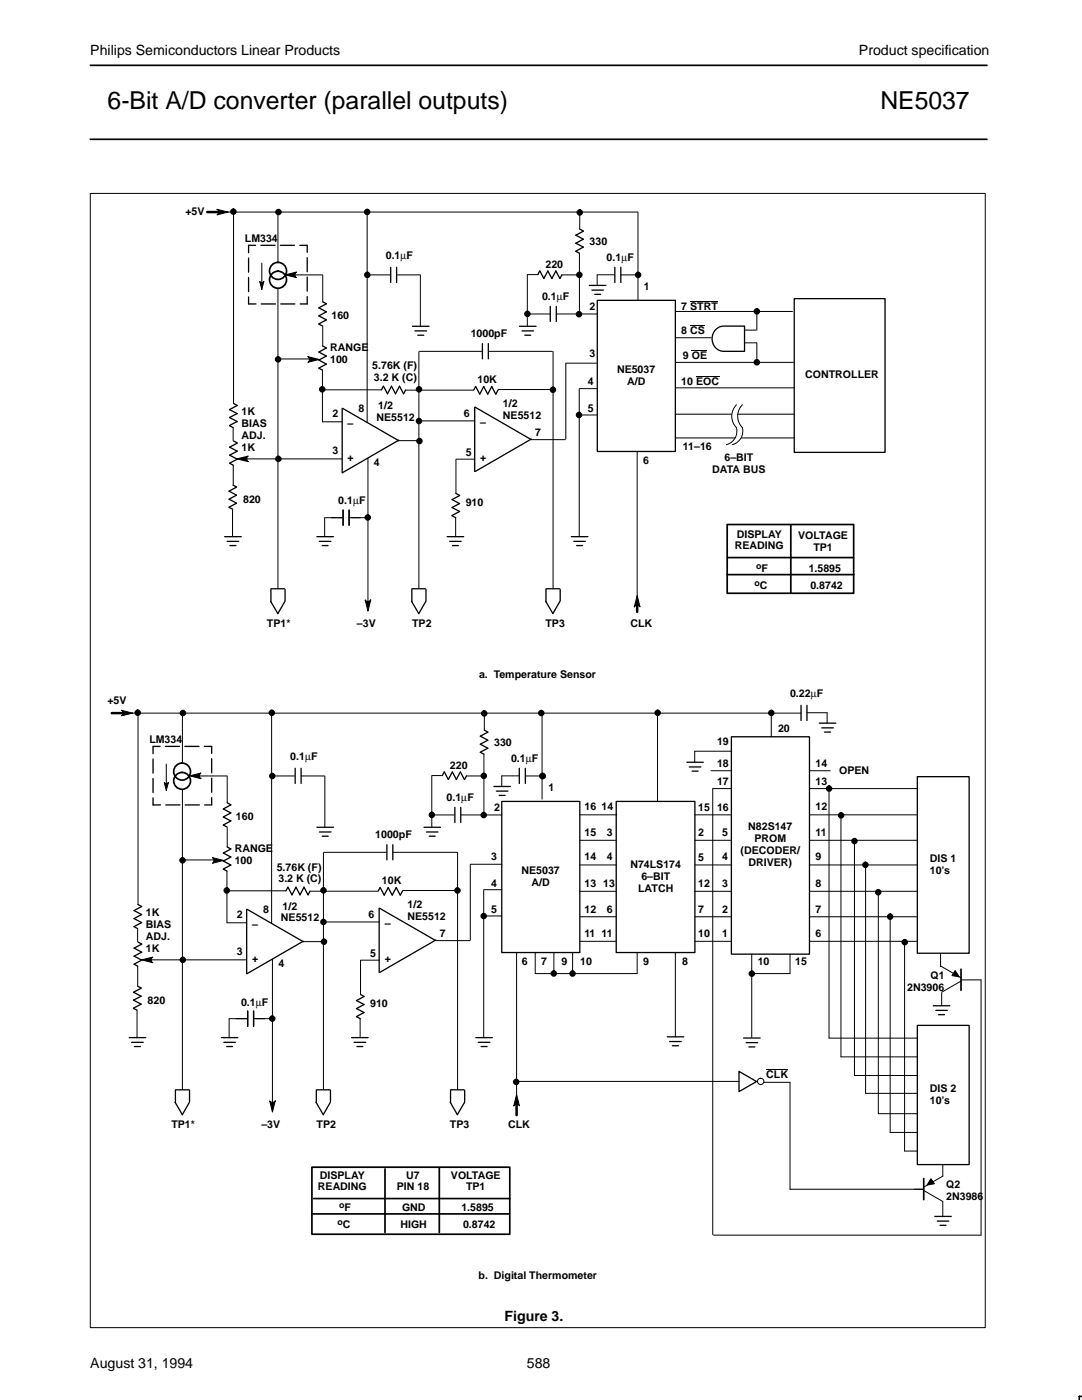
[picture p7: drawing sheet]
<svg xmlns="http://www.w3.org/2000/svg" width="216mm" height="279mm" viewBox="0 0 216 279" stroke-linecap="round" stroke-linejoin="round" font-family="sans-serif">
<g fill="none" stroke="#000" stroke-width=".34">
<path d="M18 13h178.9M18 27.8h178.9M145.1 104.7h25.2v13.7h-25.2zM145.1 114.7h25.3M145.2 111.3h25.1M157.8 104.7v13.7M191.8 193.4v4.2M184.3 235.2v4.2"/>
<circle cx="55.5" cy="55.8" r="1.7"/>
<circle cx="55.5" cy="54.1" r="1.7"/>
<circle cx="36.3" cy="154" r="1.69"/>
<circle cx="36.3" cy="155.8" r="1.68"/>
</g>
<g fill="none" stroke="#000" stroke-width=".2">
<path d="M18 38.6h178.6v226.4h-178.6zM45.3 42.3h82M46.6 42.5v38M52.2 52.5v4.5M55.5 42.4v10M55.5 57.6v59.9M57.2 54.9h7.1M64.4 54.9v5.3M73.3 42.8v41.4M73.4 54.9h4.4M79.2 54.9h4.6M83.9 54.9v10.2"/>
<path d="M105.2 54.9v10.2M105.2 54.8h2.1M112.1 54.9h3.2M115.6 50.6v12M115.7 42.3v3.4M119.1 54.8h3.5M119.2 54.9v2M123.9 54.9h2.9M127.3 42.4v17.5M55.5 71.6h7.4M64.3 73.9v10.3M64.4 65.2v3.9"/>
<path d="M64.8 77.8h11.3M80.9 77.9h13.5M83.6 70.2v47.2M83.7 70.1h12.4M97.5 70.1h12.7M99.4 77.7h11M104.9 62.7h4.8M110.4 70.1v47.3M111 62.7h8.2M112.9 72.5v15.1M113 72.5h6M115.6 77.6v29.5"/>
<path d="M115.6 77.6h3.6M134.8 62.2h23.3M134.8 72.3h23.5M134.8 67.4h7.1M134.9 77.4h23.5M137.7 60.2h5.6M137.7 65h3M138 70h3.1M138.9 75.1h4.6M148.5 68.4h2.5M148.7 65.9h2.2M151 62.3v3.6"/>
<path d="M151 68.5v3.8M46.5 85.3v2.6M46.5 92.8v3.9M48.4 91.6h19.8M64.4 84.2h3.8M73.4 91.5v29.4M79.5 87.9h4.3M84 84h10.7M91 91.7v6.8M91 91.6h3.7M106.1 87.7h6.7M115.8 82.8h3.3"/>
<path d="M127.1 90.2v29.4M134.8 82.7h11.1M134.8 87.4h11.9M147 80.8a3.2 3.2 0 0 0 0 4.6 2.8 2.8 0 0 1-2.1 3.3M147.2 82.7h11.2M148 87.4h10.4M148.1 80.8a3.2 3.2 0 0 0 0 4.6 2.8 2.8 0 0 1-2 3.3M46.4 101.7v5.4M64.8 103.3h3.5M64.8 103.4v3.7M69.7 103.3h3.6M90.9 103.3v3.8"/>
<path d="M26.3 142.3h133.5M27.5 142.5v38M33.2 152.5v4.5M36.4 142.4v9.9M36.4 157.6v59.9M38.2 154.9h7M45.3 154.9v5.3M54.2 142.8v41.4M54.4 154.9h4.4M60.1 154.9h4.6M64.8 154.9v10.2M86.2 154.9v10.2"/>
<path d="M86.2 154.8h2.1M93.1 154.9h3.1M96.6 150.6v12M96.6 142.3v3.4M100.1 154.8h3.4M100.1 154.9v2M104.9 154.9h2.8M108.2 142v17.5M131.2 142.3v17.5M141.9 153.8h4.1M142.2 157.4v89M142.3 157.4h3.7"/>
<path d="M145.9 149.9h-7.3v2.2M153.9 142.3v4.7M161 142.2h4v2.1M161.5 157.4h21.5M165.4 157.5v49.7M36.4 171.6h7.5M45.3 173.8v10.4h3.9M45.3 165.2v3.8M45.7 177.8h11.4M61.9 177.9h13.5M64.5 170.2v47.2M64.6 170.1h12.5"/>
<path d="M78.4 170.1h12.7M80.4 177.7h10.9M85.9 162.6h4.7M91.3 170.1v47.3M92 162.6h8.1M93.8 172.5v15.1M93.9 172.5h6.2M96.5 177.6v29.5M96.6 177.6h3.5M115.7 162.6h7.4M115.7 167.7h7.3M115.7 172.6h7.3"/>
<path d="M115.7 177.9h7.3M138.7 162.6h7.2M138.7 167.7h7.2M138.7 172.6h7.2M138.7 177.9h7.2M161.5 162.6h21.5M161.5 167.7h21.5M161.5 172.6h21.5M161.5 177.9h21.5M167.8 163v47.9M170.5 167.9v46.7M172.7 172.6v45.6"/>
<path d="M175.3 178v44.3M27.5 185.3v2.6M27.5 192.8v3.9M29.3 191.6h19.8M54.4 191.4v29.4M60.5 187.9h4.2M64.9 184h10.7M71.9 191.7v6.8M72 191.6h3.7M87.1 187.7h6.7M96.7 182.8h3.4M103.1 190.2v29.4"/>
<path d="M106.8 190.1v4.2h20.3v-4.2M110.5 190.2v3.9M114.3 190.1v3.9M115.7 183h7.3M115.7 187.9h7.3M134.8 190.1v16.8M138.7 183h7.2M138.7 187.9h7.2M150 190.4v16.6M157.6 190.4v3.9h-7.6M161.5 183h21.5M161.5 187.9h21.5"/>
<path d="M177.6 182.8v43.2M180.5 187.7v42M187.7 192.8l4.1 2.3M187.9 198.2v2.4M191.7 195.8l-3.8 2.2M191.8 195.6h4v50.9h-53.4M27.3 201.7v5.4M45.7 203.3h3.6M45.7 203.4v3.6M50.6 203.3h3.6M71.9 203.3v3.8M103.1 215.8h44.4"/>
<path d="M152.4 216h5.2M157.6 216.1v21.2h26.7M184.4 237.6l3.7 2.2M188.1 232.4v2.3l-3.8 2.2M188.1 239.8v3"/>
</g>
<g fill="#000" stroke="#000" stroke-width=".2">
<path d="M43.3 41.8l2.2 .5-2.2 .6a.67 .67 0 0 0 0-1.1z" fill-rule="evenodd"/>
<path d="M51.8 56.2l.5 .2 .3-.2-.4 1.6z" fill-rule="evenodd"/>
<path d="M56.9 54.9l2.3-.6a.67 .67 0 0 0 0 1.1z" fill-rule="evenodd"/>
<path d="M61.4 71.2l2.3 .5-2.3 .6a.68 .68 0 0 0 0-1.1z" fill-rule="evenodd"/>
<path d="M47.3 91.6l2.2-.6a.68 .68 0 0 0 0 1.1z" fill-rule="evenodd"/>
<path d="M72.9 119.7a.68 .68 0 0 0 1.1 0l-.6 2.3z" fill-rule="evenodd"/>
<path d="M127.1 118.9l.6 2.2a.68 .68 0 0 0-1.1 0z" fill-rule="evenodd"/>
<path d="M24.2 141.7l2.3 .6-2.3 .6a.67 .67 0 0 0 0-1.2z" fill-rule="evenodd"/>
<path d="M32.8 156.2l.4 .2 .4-.2-.4 1.6z" fill-rule="evenodd"/>
<path d="M37.9 154.8l2.2-.5a.68 .68 0 0 0 0 1.1z" fill-rule="evenodd"/>
<path d="M42.4 171.2l2.2 .5-2.2 .6a.68 .68 0 0 0 0-1.1z" fill-rule="evenodd"/>
<path d="M28.2 191.6l2.3-.6a.67 .67 0 0 0 0 1.1z" fill-rule="evenodd"/>
<path d="M190.6 193.7l.8 1.3-1.5-.3z" fill-rule="evenodd"/>
<path d="M53.8 219.7a.67 .67 0 0 0 1.1 0l-.5 2.2z" fill-rule="evenodd"/>
<path d="M185.8 235.2l.6 1-1.4 .3z" fill-rule="evenodd"/>
</g>
<g fill="#000" stroke="#000" stroke-width=".34">
<circle cx="46.6" cy="42.2" r=".48"/>
<circle cx="55.6" cy="42.3" r=".48"/>
<circle cx="73.3" cy="42.3" r=".48"/>
<circle cx="73.3" cy="54.9" r=".48"/>
<circle cx="115.6" cy="54.9" r=".48"/>
<circle cx="115.7" cy="42.4" r=".48"/>
<circle cx="127.3" cy="54.9" r=".48"/>
<circle cx="55.5" cy="71.7" r=".48"/>
<circle cx="64.3" cy="77.7" r=".48"/>
<circle cx="83.6" cy="77.7" r=".48"/>
<circle cx="105.2" cy="62.6" r=".48"/>
<circle cx="110.3" cy="77.8" r=".48"/>
<circle cx="115.5" cy="62.7" r=".48"/>
<circle cx="151" cy="72.3" r=".48"/>
<circle cx="151" cy="62.1" r=".48"/>
<circle cx="55.5" cy="91.6" r=".48"/>
<circle cx="83.6" cy="84" r=".48"/>
<circle cx="83.7" cy="88" r=".48"/>
<circle cx="115.5" cy="82.8" r=".48"/>
<circle cx="73.4" cy="103.3" r=".48"/>
<circle cx="27.5" cy="142.2" r=".48"/>
<circle cx="36.5" cy="142.3" r=".48"/>
<circle cx="54.2" cy="142.3" r=".48"/>
<circle cx="54.3" cy="154.9" r=".48"/>
<circle cx="96.5" cy="154.8" r=".48"/>
<circle cx="96.6" cy="142.4" r=".48"/>
<circle cx="108.3" cy="154.9" r=".48"/>
<circle cx="36.4" cy="171.7" r=".48"/>
<circle cx="45.2" cy="177.7" r=".48"/>
<circle cx="64.5" cy="177.7" r=".48"/>
<circle cx="86.2" cy="162.6" r=".48"/>
<circle cx="91.3" cy="177.7" r=".48"/>
<circle cx="96.5" cy="162.7" r=".48"/>
<circle cx="36.5" cy="191.6" r=".48"/>
<circle cx="64.5" cy="184" r=".48"/>
<circle cx="64.6" cy="187.9" r=".48"/>
<circle cx="96.5" cy="182.8" r=".48"/>
<circle cx="54.3" cy="203.3" r=".48"/>
</g>
<g fill="none" stroke="#000" stroke-width=".26">
<path d="M78 53.3v3.1M79.1 53.3v3.1M107.3 54.8l.4-.7 .8 1.5 .8-1.5 .8 1.5 .8-1.5 .8 1.5 .4-.7M114.9 50.2l.7 .3M115.7 45.7l.7 .4M116.4 46.1l-1.5 .8 1.5 .8-1.5 .8 1.5 .8-1.5 .8M117.6 57h3.3M118.1 57.9h2.3M118.7 58.7h1.1M119.2 59.9h15.6v30.2h-15.6zM122.7 53.3v3.1M123.9 53.3v3.1"/>
<path d="M158.5 59.6h18.1v30.7h-18.1zM63.6 64.7l.8 .4M64.4 60.2l.7 .4M64.4 69.1l.7 .4-1.5 .8 1.5 .8-1.5 .8 1.5 .8-1.5 .8 .7 .4M65.1 60.6l-1.5 .8 1.5 .8-1.5 .8 1.5 .8-1.5 .8M76.1 77.8l.4-.7 .8 1.5 .8-1.5 .8 1.5 .8-1.5 .8 1.5M80.9 77.9l-.4 .7M82.3 65.1h3.3M82.8 66h2.3M83.4 66.9h1.2M94.9 77.1l-.4 .8M94.9 77.1l.8 1.6 .8-1.6 .8 1.6 .8-1.6 .8 1.6 .5-.9"/>
<path d="M96.3 68.6v3M97.4 68.6v3M103.7 65.1h3.3M104.2 66h2.3M104.7 66.9h1.2M109.8 61.1v3.1M111 61.1v3.1M143 65.6l.9-.5h.5h4.2v5h-4.2a2.55 2.55 0 0 1-2.2-1.7 2.55 2.55 0 0 1 .8-2.8zM45.8 85l.7 .3M46.5 96.8l.7 .4-1.5 .8 1.5 .8-1.5 .8 1.5 .8-1.5 .8 .7 .4M46.6 80.5l.7 .4M46.6 88l.7 .4"/>
<path d="M47.3 80.9l-1.5 .8 1.5 .8-1.5 .8 1.5 .8-1.5 .8M47.3 88.4l-1.5 .8 1.5 .8-1.5 .8 1.5 .8-1.5 .9 .7 .3M68.3 81.5v12.8M68.4 81.5l11.2 6.5M79.6 87.8l-11.3 6.6M91 98.5l.7 .4M91.7 98.9l-1.5 .8 1.5 .8-1.5 .8 1.5 .8-1.5 .8M94.7 81.3v12.8M94.8 81.3l11.2 6.4M106 87.6l-11.1 6.5M44.8 107.1h3.3M45.3 108h2.3"/>
<path d="M45.9 108.9h1.2M54.1 117.6v2.5M54.1 117.5h2.7M56.9 117.6v2.3M63.2 107.1h3.3M63.7 108h2.3M64.3 108.9h1.2M68.5 101.8v3M69.7 101.8v3M82.2 117.6v2.5M82.2 117.5h2.7M85 117.6v2.3"/>
<path d="M89.2 107.1h3.3M89.7 108h2.3M90.2 102.9l.7 .4M90.3 108.9h1.2M108.9 117.6v2.5M109 117.5h2.7M111.8 117.6v2.3M114 107.1h3.3M114.5 108h2.3M115.1 108.9h1.1M54 120l1.4 2.5 1.5-2.5M82.1 120l1.5 2.5 1.4-2.5"/>
<path d="M108.9 120l1.4 2.5 1.4-2.5M58.9 153.3v3.1M60.1 153.3v3.1M88.3 154.8l.4-.7 .8 1.5 .8-1.5 .8 1.5 .8-1.5 .8 1.5M93.1 154.9l-.4 .7M95.8 150.1l.8 .4M96.6 145.7l.7 .4-1.5 .8 1.5 .8-1.5 .8 1.5 .8-1.5 .8M98.5 157h3.3M99 157.9h2.4M99.6 158.7h1.2M100.1 159.9h15.6v30.2h-15.6zM103.6 153.3v3.1"/>
<path d="M104.8 153.3v3.1M123 159.9h15.7v30.2h-15.7zM137 152.1h3.3M137.5 153.1h2.4M138.1 153.9h1.2M145.9 147h15.6v43.4h-15.6zM159.8 140.8v3M161 140.8v3M163.5 144.3h3.3M164 145.3h2.3M164.5 146.1h1.2M183 155h10.4v35.2h-10.4z"/>
<path d="M44.6 164.7l.7 .4M45.3 160.2l.8 .4M45.3 169l.8 .4M46.1 160.6l-1.5 .8 1.5 .8-1.5 .8 1.5 .8-1.5 .8M46.1 169.4l-1.5 .8 1.5 .8-1.5 .8 1.5 .8-1.5 .9 .7 .3M57.4 177.1l-.3 .7M57.5 177.1l.8 1.5 .8-1.5 .8 1.5 .8-1.5 .8 1.5 .4-.7M63.2 165.1h3.4M63.7 166h2.4M64.3 166.9h1.2M75.8 177.1l-.3 .7M75.9 177.1l.8 1.5 .8-1.5 .8 1.5 .8-1.5 .8 1.5 .4-.8"/>
<path d="M77.2 168.6v3M78.4 168.6v3M84.6 165.1h3.3M85.1 166h2.3M85.7 166.9h1.1M90.8 161.1v3.1M91.9 161.1v3.1M26.8 192.4l.7 .4M27.4 196.8l.8 .4M27.5 180.5l.8 .4M27.6 188l.7 .4-1.5 .8 1.5 .8-1.5 .8 1.5 .8-1.5 .8M28.2 197.2l-1.6 .8 1.6 .8-1.6 .8 1.6 .8-1.6 .8"/>
<path d="M28.3 180.9l-1.6 .8 1.6 .8-1.6 .8 1.6 .8-1.6 .8 .8 .4M49.2 181.5v12.8M49.3 181.5l11.2 6.4M60.5 187.8l-11.2 6.5M71.9 198.5l.7 .4M72.6 198.9l-1.5 .8 1.5 .8-1.5 .8 1.5 .8-1.5 .8 .8 .4M75.7 181.3v12.8M75.7 181.3l11.3 6.4M87 187.6l-11.2 6.4M25.8 207.1h3.3M26.3 208h2.3M26.6 201.2l.8 .4"/>
<path d="M26.8 208.9h1.2M34.9 220l1.5 2.5 1.4-2.5M35 217.6v2.5M35 217.5h2.7M37.8 217.6v2.3M44.2 207.1h3.3M44.7 208h2.3M45.2 208.9h1.2M49.4 201.8v3M50.6 201.8v3M63.1 220l1.4 2.5 1.4-2.5M63.1 217.6v2.5"/>
<path d="M63.1 217.5h2.7M65.9 217.6v2.3M70.2 207.1h3.3M70.7 208h2.3M71.2 208.9h1.2M89.8 220l1.5 2.5 1.4-2.5M89.9 217.5h2.7M89.9 217.6v2.5M92.7 217.6v2.3M94.9 207.1h3.3M95.4 208h2.4M96 208.9h1.2"/>
<path d="M133.1 206.9h3.3M133.6 207.9h2.3M134.2 208.7h1.2M147.5 213.8l3.5 2-3.5 2.1zM148.4 207.2h3.3M148.9 208.1h2.3M149.4 208.9h1.2M186.2 200.7h3.3M186.7 201.6h2.3M187.3 202.5h1.2M186.5 242.8h3.3M187 243.7h2.3"/>
<path d="M187.6 244.5h1.2"/>
</g>
<path d="M49.6 49h11.7M61.3 49v11.7M49.6 60.7v-11.7M61.3 60.7h-11.7M30.5 149h11.7M42.2 149v11.6M30.5 160.6v-11.6M42.2 160.6h-11.7" fill="none" stroke="#000" stroke-width=".26" stroke-dasharray="2.8 1.1" stroke-dashoffset="1.4"/>
<path d="M41.4 42.3h2.6M127.1 120v2.1M22.3 142.3h2.6" fill="none" stroke="#000" stroke-width=".5"/>
<circle cx="151.8" cy="215.8" r=".63" fill="#fff"/>
<g fill="none" stroke="#000" stroke-width=".2">
<path d="M161.5 153.8h4.2M187.7 190.2v2.7M152.9 213.4h4.4M165.4 207.2h17.6M167.8 210.9h15.2M170.5 214.6h12.5M172.7 218.2h10.3M175.3 222.3h7.7M177.6 226h5.4M180.5 229.7h2.5"/>
<circle cx="151.8" cy="215.8" r=".63"/>
</g>
<path d="M62.2 232.9h39.5v13.4h-39.5zM62.6 239.2h39.1M76.8 233.3v12.7M87.7 233.1v12.9M62.2 242.3h39.3" fill="none" stroke="#000" stroke-width=".34"/>
<g fill="#000" stroke="#000" stroke-width=".34">
<circle cx="108" cy="142.3" r=".48"/>
<circle cx="108.2" cy="154.9" r=".48"/>
<circle cx="131.2" cy="142.3" r=".48"/>
<circle cx="153.9" cy="142.3" r=".48"/>
<circle cx="165.4" cy="157.4" r=".48"/>
<circle cx="167.8" cy="162.7" r=".48"/>
<circle cx="170.5" cy="167.9" r=".48"/>
<circle cx="172.7" cy="172.6" r=".48"/>
<circle cx="175.2" cy="178.1" r=".48"/>
<circle cx="110.5" cy="194.3" r=".48"/>
<circle cx="114.2" cy="194.3" r=".48"/>
<circle cx="150" cy="194.3" r=".48"/>
<circle cx="177.6" cy="182.9" r=".48"/>
<circle cx="180.5" cy="188" r=".48"/>
<circle cx="103" cy="215.9" r=".48"/>
</g>
<path d="M183 204.6h10.4v27.8h-10.4z" fill="none" stroke="#000" stroke-width=".26"/>
<path d="M103.1 218.5l.5 2.2a.68 .68 0 0 0-1.1 0z" fill-rule="evenodd" fill="#000" stroke="#000" stroke-width=".2"/>
<path d="M103.1 220.4v2.2" fill="none" stroke="#000" stroke-width=".5"/>
<path d="M215.9 278.7h-.5v.7" fill="none" stroke="#000" stroke-width=".32"/>
<g font-size="4.9">
<text x="21.5" y="21.8">6-Bit A/D converter (parallel outputs)</text>
<text x="175.7" y="21.8">NE5037</text>
</g>
<g font-size="2.8">
<text x="18" y="10.9">Philips Semiconductors Linear Products</text>
<text x="171.4" y="10.9">Product specification</text>
<text x="100.7" y="263.7">Figure 3.</text>
<text x="18" y="273">August 31, 1994</text>
<text x="105.1" y="273">588</text>
</g>
<g font-size="2.1">
<text x="37" y="42.9">+5V</text>
<text x="48.9" y="48.3">LM334</text>
<text x="77" y="51.7">0.1µF</text>
<text x="108.8" y="53.4">220</text>
<text x="117.6" y="48.8">330</text>
<text x="121" y="52.1">0.1µF</text>
<text x="108.2" y="59.9">0.1µF</text>
<text x="128.5" y="57.8">1</text>
<text x="66.1" y="63.6">160</text>
<text x="117.6" y="61.9">2</text>
<text x="135.9" y="61.9">7 STRT</text>
<text x="65.9" y="70">RANGE</text>
<text x="93.9" y="67.3">1000pF</text>
<text x="117.6" y="71.2">3</text>
<text x="135.9" y="66.6">8 CS</text>
<text x="136.3" y="71.7">9 OE</text>
<text x="65.9" y="72.4">100</text>
<text x="74.3" y="73.7">5.76K (F)</text>
<text x="74.6" y="75.9">3.2 K (C)</text>
<text x="95.3" y="76.5">10K</text>
<text x="117.3" y="76.8">4</text>
<text x="123.1" y="74.4">NE5037</text>
<text x="125.1" y="76.8">A/D</text>
<text x="135.9" y="76.8">10 EOC</text>
<text x="160.7" y="75.5">CONTROLLER</text>
<text x="48.2" y="82.9">1K</text>
<text x="66.3" y="83.2">2</text>
<text x="71.6" y="82.2">8</text>
<text x="75.1" y="83.9">NE5512</text>
<text x="75.5" y="81.7">1/2</text>
<text x="92.6" y="83.2">6</text>
<text x="100.4" y="81.2">1/2</text>
<text x="100.4" y="83.6">NE5512</text>
<text x="117.3" y="82.2">5</text>
<text x="48.2" y="85.3">BIAS</text>
<text x="48.2" y="87.6">ADJ.</text>
<text x="48.2" y="90">1K</text>
<text x="69.4" y="85.3">–</text>
<text x="95.8" y="84.9">–</text>
<text x="106.8" y="87">7</text>
<text x="136.3" y="89.8">11–16</text>
<text x="66.3" y="90.7">3</text>
<text x="69.4" y="92">+</text>
<text x="74.6" y="93.1">4</text>
<text x="92.9" y="91">5</text>
<text x="95.8" y="92">+</text>
<text x="128.3" y="92.6">6</text>
<text x="142.1" y="94.4">DATA BUS</text>
<text x="144.6" y="92">6–BIT</text>
<text x="48.5" y="100.3">820</text>
<text x="67.5" y="100.5">0.1µF</text>
<text x="92.9" y="101">910</text>
<text x="147" y="107.3">DISPLAY</text>
<text x="159.3" y="107.6">VOLTAGE</text>
<text x="146.6" y="109.7">READING</text>
<text x="162.3" y="110">TP1</text>
<text x="151.6" y="117.5">C</text>
<text x="151.9" y="114.1">F</text>
<text x="161.4" y="114.1">1.5895</text>
<text x="161.7" y="117.5">0.8742</text>
<text x="53.3" y="125.1">TP1*</text>
<text x="71.2" y="125.1">–3V</text>
<text x="82.2" y="125.1">TP2</text>
<text x="108.8" y="125.1">TP3</text>
<text x="125.8" y="125.1">CLK</text>
<text x="95.6" y="135.3">a. Temperature Sensor</text>
<text x="21.4" y="140.5">+5V</text>
<text x="157.6" y="139.1">0.22µF</text>
<text x="29.8" y="148.3">LM334</text>
<text x="98.6" y="148.8">330</text>
<text x="143.1" y="148.6">19</text>
<text x="155.3" y="146.1">20</text>
<text x="57.9" y="151.7">0.1µF</text>
<text x="89.8" y="153.4">220</text>
<text x="102" y="152">0.1µF</text>
<text x="143.1" y="153">18</text>
<text x="162.7" y="153">14</text>
<text x="167.5" y="154.4">OPEN</text>
<text x="89.1" y="159.8">0.1µF</text>
<text x="98.6" y="161.9">2</text>
<text x="109.4" y="157.8">1</text>
<text x="116.7" y="161.7">16</text>
<text x="120" y="161.7">14</text>
<text x="139.3" y="161.9">15</text>
<text x="143.1" y="156.8">17</text>
<text x="143.1" y="161.9">16</text>
<text x="162.7" y="156.8">13</text>
<text x="162.7" y="161.7">12</text>
<text x="47.1" y="163.6">160</text>
<text x="74.9" y="167.3">1000pF</text>
<text x="116.7" y="166.8">15</text>
<text x="121.1" y="166.8">3</text>
<text x="139.3" y="166.9">2</text>
<text x="144.1" y="166.8">5</text>
<text x="149.3" y="165.7">N82S147</text>
<text x="162.7" y="166.8">11</text>
<text x="46.8" y="170">RANGE</text>
<text x="46.8" y="172.4">100</text>
<text x="55.2" y="173.7">5.76K (F)</text>
<text x="98" y="171.7">3</text>
<text x="116.7" y="171.7">14</text>
<text x="121.1" y="171.7">4</text>
<text x="125.8" y="173.2">N74LS174</text>
<text x="139.3" y="171.8">5</text>
<text x="144.1" y="171.7">4</text>
<text x="147.8" y="170.5">(DECODER/</text>
<text x="149.4" y="172.8">DRIVER)</text>
<text x="150.5" y="168.1">PROM</text>
<text x="162.7" y="171.7">9</text>
<text x="185.5" y="172">DIS 1</text>
<text x="55.6" y="175.9">3.2 K (C)</text>
<text x="76.2" y="176.4">10K</text>
<text x="98" y="176.9">4</text>
<text x="104.1" y="174.4">NE5037</text>
<text x="106.1" y="176.8">A/D</text>
<text x="116.7" y="176.9">13</text>
<text x="120.4" y="176.9">13</text>
<text x="127.3" y="177.9">LATCH</text>
<text x="128" y="175.6">6–BIT</text>
<text x="139.3" y="177">12</text>
<text x="144.1" y="176.9">3</text>
<text x="162.7" y="176.9">8</text>
<text x="185.5" y="174.4">10’s</text>
<text x="29.1" y="182.9">1K</text>
<text x="29.1" y="185.2">BIAS</text>
<text x="47.3" y="183.2">2</text>
<text x="50.3" y="185.3">–</text>
<text x="52.5" y="182.2">8</text>
<text x="56.1" y="183.9">NE5512</text>
<text x="56.4" y="181.7">1/2</text>
<text x="73.5" y="183.2">6</text>
<text x="76.8" y="184.9">–</text>
<text x="81.3" y="181.2">1/2</text>
<text x="81.3" y="183.5">NE5512</text>
<text x="98" y="182.2">5</text>
<text x="116.7" y="182.2">12</text>
<text x="121.1" y="182.2">6</text>
<text x="139.3" y="182.3">7</text>
<text x="144.1" y="182.2">2</text>
<text x="162.7" y="182.2">7</text>
<text x="29.1" y="187.6">ADJ.</text>
<text x="29.1" y="190">1K</text>
<text x="47.3" y="190.7">3</text>
<text x="73.9" y="191">5</text>
<text x="87.7" y="186.9">7</text>
<text x="116.6" y="186.9">11 11</text>
<text x="139.3" y="187">10</text>
<text x="144.1" y="186.9">1</text>
<text x="162.7" y="186.9">6</text>
<text x="50.3" y="192">+</text>
<text x="55.6" y="193">4</text>
<text x="76.8" y="192">+</text>
<text x="104.1" y="192.7">6</text>
<text x="108" y="192.7">7</text>
<text x="112.1" y="192.7">9</text>
<text x="115.8" y="192.7">10</text>
<text x="128.3" y="192.7">9</text>
<text x="136.1" y="192.7">8</text>
<text x="151.2" y="192.7">10</text>
<text x="158.7" y="192.7">15</text>
<text x="181" y="197.8">2N3906</text>
<text x="185.7" y="195.4">Q1</text>
<text x="29.5" y="200.3">820</text>
<text x="48.1" y="200.8">0.1µF</text>
<text x="73.9" y="201">910</text>
<text x="152.9" y="215.1">CLK</text>
<text x="185.5" y="217.9">DIS 2</text>
<text x="185.5" y="220.3">10’s</text>
<text x="34.2" y="225.1">TP1*</text>
<text x="52.2" y="225.1">–3V</text>
<text x="63.2" y="225.1">TP2</text>
<text x="89.8" y="225.1">TP3</text>
<text x="101.4" y="225.1">CLK</text>
<text x="63.4" y="237.6">READING</text>
<text x="63.8" y="235.2">DISPLAY</text>
<text x="79.2" y="237.6">PIN 18</text>
<text x="81.1" y="235.2">U7</text>
<text x="90" y="235.2">VOLTAGE</text>
<text x="93" y="237.6">TP1</text>
<text x="188.8" y="237.1">Q2</text>
<text x="188.8" y="239.4">2N3986</text>
<text x="68.4" y="245">C</text>
<text x="68.7" y="241.7">F</text>
<text x="79.9" y="245">HIGH</text>
<text x="80.2" y="241.7">GND</text>
<text x="92.1" y="241.7">1.5895</text>
<text x="92.4" y="245">0.8742</text>
<text x="95.5" y="255.3">b. Digital Thermometer</text>
</g>
<g font-size="1.8">
<text x="150.9" y="113.5">o</text>
<text x="150.5" y="116.9">o</text>
<text x="67.3" y="244.5">o</text>
<text x="67.7" y="241.1">o</text>
</g>
</svg>
